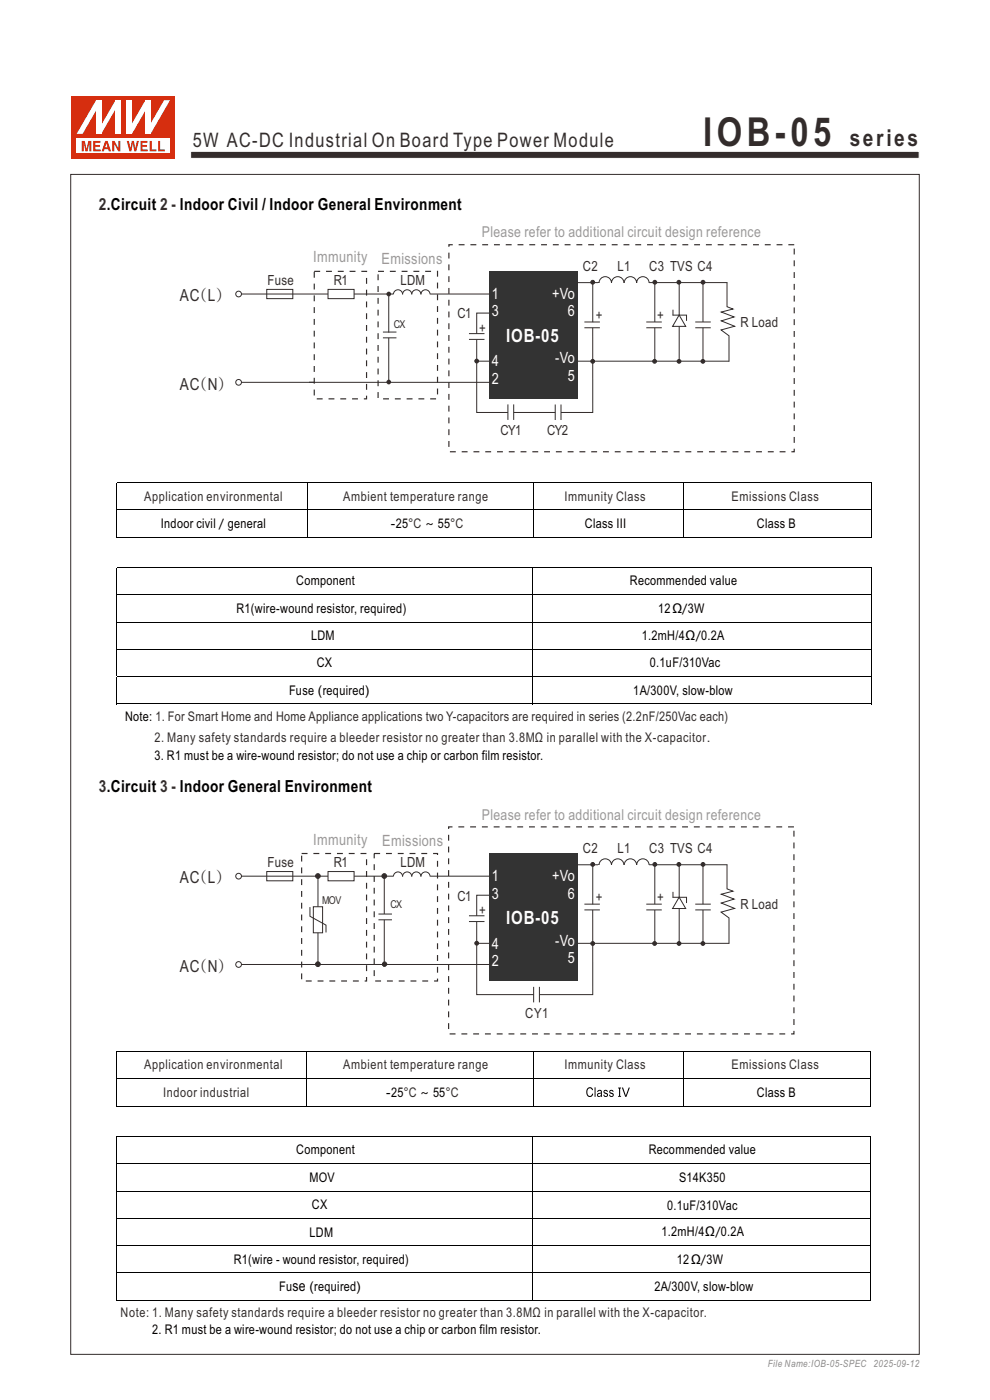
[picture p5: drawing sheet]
<svg xmlns="http://www.w3.org/2000/svg" width="210mm" height="297mm" viewBox="0 0 210 297" stroke-linecap="round" stroke-linejoin="round" font-family="sans-serif">
<path d="M40.4 32.1h154.6v1.5h-154.6z" fill-rule="evenodd" fill="#332c2b" stroke="#fefefe" stroke-width=".21"/>
<path d="M15.2 20.4h22v13.2h-22z" fill-rule="evenodd" fill="#d62e0f"/>
<path d="M16.3 29.4h19.8v3.1h-19.8z" fill-rule="evenodd" fill="#fefefe"/>
<g fill="#d62e0f">
<path d="M26.9 29.9h.4l.4 1.6 .3-1.6h.4l.3 1.6 .3-1.6h.5l-.6 2.2h-.4l-.3-1.7-.3 1.7h-.4z" fill-rule="evenodd"/>
<path d="M29.8 29.9h1.5v.4h-1.1v.5h1v.3h-1v.6h1.1v.4h-1.5z" fill-rule="evenodd"/>
<path d="M31.7 29.9h.5v1.8h1v.4h-1.5z" fill-rule="evenodd"/>
<path d="M33.5 29.9h.5v1.8h1v.4h-1.5z" fill-rule="evenodd"/>
<path d="M17.3 29.9h.7l.4 1.7 .3-1.7h.7v2.2h-.4v-1.8l-.4 1.8h-.5l-.4-1.8v1.8h-.4z" fill-rule="evenodd"/>
<path d="M19.8 29.9h1.5v.4h-1.1v.5h1v.3h-1v.6h1.2v.4h-1.6z" fill-rule="evenodd"/>
<path d="M22.6 30.4l.2 .9h-.5zM22.3 29.9l-.7 2.2h.4l.2-.4h.7l.2 .4h.5l-.8-2.2z" fill-rule="evenodd"/>
<path d="M23.8 29.9h.5l.8 1.5v-1.5h.4v2.2h-.4l-.9-1.6v1.6h-.4z" fill-rule="evenodd"/>
</g>
<g fill="#fff">
<path d="M24.5 21.3h1.1v7.1h-1.1z" fill-rule="evenodd"/>
<path d="M24.5 21.3h1.1l-4.1 7.1h-1.1z" fill-rule="evenodd"/>
<path d="M20.4 21.3h1.1v7.1h-1.1z" fill-rule="evenodd"/>
<path d="M20.4 21.3h1.1v.3l-4 6.8h-1.2z" fill-rule="evenodd"/>
<path d="M30.8 21.3h1.1v7.1h-1.1z" fill-rule="evenodd"/>
<path d="M34.8 21.3h1.3l-4.2 7.1h-1v-.3z" fill-rule="evenodd"/>
<path d="M26.9 21.3h1.1v7.1h-1.1z" fill-rule="evenodd"/>
<path d="M30.8 21.3h1.1v.2l-3.9 6.9h-1.1v-.3z" fill-rule="evenodd"/>
</g>
<g fill="#000">
<path d="M184.7 102.3h.2v.2h-.2zM184.7 113.9h.2v.2h-.2zM184.7 120.3h.2v.2h-.2zM184.7 149.3h.2v.1h-.2zM24.7 223h.1v.2h-.1zM184.7 223h.1v.2h-.1zM184.7 234.6h.1v.2h-.1zM24.7 241h.1v.2h-.1zM184.7 241h.1v.2h-.1zM184.7 275.8h.1v.1h-.1z"/>
<path d="M124.7 230.8l.3-.2a.66 .66 0 0 1 .8 .6l-.2 .1a.53 .53 0 0 0-.7-.4 .53 .53 0 0 0-.3 .8 .54 .54 0 0 0 .2 .7 .54 .54 0 0 0 .8-.3v-.1h.2a.76 .76 0 0 1-.9 .7 .76 .76 0 0 1-.5-1zM126.1 230.7h.2v2h-.2zM126.8 231.3a.49 .49 0 0 1 .6-.1 .49 .49 0 0 1 .3 .6v.9h-.2v-.2a.48 .48 0 0 1-.7 .1 .48 .48 0 0 1-.1-.6 .48 .48 0 0 1 .6-.2 .27 .27 0 0 0-.1-.4 .27 .27 0 0 0-.3 .3l-.2-.1zM126.9 232.1a.32 .32 0 0 0 .4 .4 .32 .32 0 0 0 .1-.5zM128.1 231.3a.47 .47 0 0 1 .5-.1 .47 .47 0 0 1 .3 .4h-.2a.25 .25 0 0 0-.3-.3 .25 .25 0 0 0-.1 .4 .51 .51 0 0 1 .7 .5 .51 .51 0 0 1-.7 .5l-.3-.4 .2-.1a.27 .27 0 0 0 .1 .4 .27 .27 0 0 0 .4-.1 .27 .27 0 0 0-.1-.4 .48 .48 0 0 1-.5-.2 .48 .48 0 0 1 0-.6zM129.4 231.3a.47 .47 0 0 1 .4-.1 .47 .47 0 0 1 .3 .4h-.2a.25 .25 0 0 0-.2-.3 .25 .25 0 0 0-.2 .4 .51 .51 0 0 1 .7 .5 .51 .51 0 0 1-.7 .5l-.3-.4 .2-.1a.27 .27 0 0 0 .1 .4 .27 .27 0 0 0 .4-.1 .27 .27 0 0 0-.1-.4 .48 .48 0 0 1-.5-.2 .48 .48 0 0 1 .1-.6zM131.1 230.7h.6v.2h-.2v1.6h.2v.2h-.6v-.2h.2v-1.6h-.2zM131.9 230.7h.3l.6 1.8 .6-1.8h.2l-.7 2h-.3z"/>
</g>
<g fill="none" stroke="#000" stroke-width=".21">
<path d="M24.7 114h40.4M24.7 102.4h160.2M24.7 108.2h160.2M24.8 102.5v5.6M24.8 108.3v5.8M65.2 102.5v5.6M65.2 108.3v5.8M65.2 114h47.9M113.2 102.5v5.6M113.2 108.3v5.8M113.3 114h31.6M145 102.5v5.6"/>
<path d="M145 108.3v5.8M145.1 114h39.6M184.8 102.5v5.6M184.8 108.3v5.8M24.7 120.4h160.2M24.7 126.2h160.2M24.7 132h160.2M24.7 137.8h160.2M24.8 120.5v5.6M24.8 126.2v5.7M24.8 132v5.7M24.8 137.8v5.7"/>
<path d="M113 120.5v5.6M113 126.2v5.7M113 132v5.7M113 137.8v5.7M184.8 120.5v5.6M184.8 126.2v5.7M184.8 132v5.7M184.8 137.8v5.7M24.7 149.3h160M24.7 143.5h160.2M24.8 143.6v5.8M113 143.6v5.8"/>
<path d="M184.8 143.6v5.8M24.7 223.1h160.1M24.7 228.9h160.1M24.7 234.7h40.3M24.7 223.2v5.6M24.7 229v5.8M65.1 223.2v5.6M65.1 229v5.8M65.2 234.7h47.9M113.1 223.2v5.6M113.1 229v5.8M113.2 234.7h31.6"/>
<path d="M144.9 223.2v5.6M144.9 229v5.8M145 234.7h39.7M184.7 223.2v5.6M184.7 229v5.8M24.7 241.1h160.1M24.7 246.9h160.1M24.7 252.7h160.1M24.7 258.5h160.1M24.7 241.2v5.6M24.7 247v5.6M24.7 252.7v5.7"/>
<path d="M24.7 258.5v5.7M113 241.2v5.6M113 247v5.6M113 252.7v5.7M113 258.5v5.7M184.7 241.2v5.6M184.7 247v5.6M184.7 252.7v5.7M184.7 258.5v5.7M24.7 264.3h160.1M24.7 270h160.1M24.7 275.8h160"/>
<path d="M24.7 264.3v5.7M24.7 270.1v5.8M113 264.3v5.7M113 270.1v5.8M184.7 264.3v5.7M184.7 270.1v5.8"/>
</g>
<path d="M82.5 62.3v8.2M82.5 71.7v9.3M107.7 85.8v3.3M109 85.8v3.3" fill="none" stroke="#332c2b" stroke-width=".21"/>
<circle cx="82.5" cy="62.4" r=".5" fill="#332c2b"/>
<path d="M81.2 70.4h2.9M81.2 71.7h2.9" fill="none" stroke="#332c2b" stroke-width=".21"/>
<circle cx="82.5" cy="81" r=".5" fill="#332c2b"/>
<path d="M117.8 85.8v3.3M119 85.8v3.3" fill="none" stroke="#332c2b" stroke-width=".21"/>
<path d="M103.7 57.6h18.8v27h-18.8z" fill-rule="evenodd" fill="#333"/>
<path d="M66.7 57.6h11.1v27h-11.1z" fill="none" stroke="#332c2b" stroke-width=".25" stroke-dasharray="1.2 1.2" stroke-linecap="butt"/>
<g fill="none" stroke="#332c2b" stroke-width=".21">
<path d="M122.5 60h3.2v8.4M125.8 60h1.3M51.2 62.4h32.2M56.6 61.4h5.5v2h-5.5zM99.5 70.8h3.3M99.5 72h3.3M101 76.6h2.8M101.1 72.1v15.4h6.6M103.8 66.4h-2.7v4.4M125.7 69.5v18h-6.7M51.2 81.1h52.7M109 87.5h8.8"/>
<circle cx="50.6" cy="62.4" r=".61"/>
<circle cx="128.4" cy="60" r="1.32"/>
<circle cx="131" cy="60" r="1.32"/>
<circle cx="133.7" cy="60" r="1.32"/>
<circle cx="136.4" cy="60" r="1.32"/>
<circle cx="50.6" cy="81.1" r=".61"/>
</g>
<circle cx="101.1" cy="76.6" r=".4" fill="#332c2b" stroke="#332c2b" stroke-width=".21"/>
<path d="M126.9 60h11.4v1.6h-11.4z" fill-rule="evenodd" fill="#fff"/>
<g fill="none" stroke="#332c2b" stroke-width=".21">
<path d="M137.7 60h16.6M138.9 60v8.3M144.1 59.9v7M149.1 59.9v8.4M154.2 59.9v5.2l1.3 .5-2.5 .6 2.7 1-2.7 .9 2.8 1.1-2.8 .8 1.6 1.2v5.5M122.5 76.6h32.2M124 68.3h3.3M124 69.5h3.3M137.1 68.3h3.3M137.1 69.5h3.3M138.9 69.5v7.1M142.7 66.9h2.9v1.2"/>
<path d="M144.1 66.8l1.4 2.4h-2.8zM144.1 69.2v7.4M147.5 68.3h3.3M147.5 69.5h3.3M149.1 69.5v7.1"/>
</g>
<path d="M80.2 57.6h12.6v27h-12.6z" fill="none" stroke="#332c2b" stroke-width=".25" stroke-dasharray="1.2 1.2" stroke-linecap="butt"/>
<path d="M69.6 61.4h5.5v2h-5.5z" fill-rule="evenodd" fill="#fff" stroke="#332c2b" stroke-width=".21"/>
<path d="M83.5 62.4a.97 .97 0 0 1 .9-.9 .97 .97 0 0 1 1 .9 .97 .97 0 0 1 1-.9 .97 .97 0 0 1 .9 .9 .97 .97 0 0 1 1-.9 .97 .97 0 0 1 1 .9 .97 .97 0 0 1 1-.9 .97 .97 0 0 1 .9 .9M91.3 62.4h12.6M142.8 65.7v1.2M67.4 185.8v18.7M80.3 193.9h2.8M80.3 195.1h2.8M81.5 185.8v8.1M81.5 195.1v9.4" fill="none" stroke="#332c2b" stroke-width=".21"/>
<g fill="#332c2b" stroke="#332c2b" stroke-width=".21">
<circle cx="125.7" cy="59.9" r=".4"/>
<circle cx="138.9" cy="59.9" r=".4"/>
<circle cx="144" cy="59.9" r=".4"/>
<circle cx="149.1" cy="59.9" r=".4"/>
<circle cx="125.7" cy="76.7" r=".4"/>
<circle cx="138.9" cy="76.7" r=".4"/>
<circle cx="144" cy="76.7" r=".4"/>
<circle cx="149.1" cy="76.7" r=".4"/>
<circle cx="67.4" cy="185.8" r=".5"/>
<circle cx="81.5" cy="185.8" r=".5"/>
</g>
<path d="M95.2 51.9h73.3v43.9h-73.3z" fill="none" stroke="#332c2b" stroke-width=".25" stroke-dasharray="1.2 1.2" stroke-linecap="butt"/>
<path d="M66.5 192.4h1.9v5.5h-1.9z" fill-rule="evenodd" fill="#fff" stroke="#332c2b" stroke-width=".21"/>
<path d="M65.7 192.4v2l3.5 1.9v1.5" fill="none" stroke="#332c2b" stroke-width=".21"/>
<circle cx="81.5" cy="204.6" r=".44" fill="#332c2b"/>
<g fill="#332c2b" stroke="#332c2b" stroke-width=".21">
<circle cx="67.4" cy="204.5" r=".5"/>
<circle cx="81.6" cy="204.5" r=".45"/>
</g>
<path d="M103.7 181.1h18.8v27h-18.8z" fill-rule="evenodd" fill="#333"/>
<path d="M64 181.1h13.8v27h-13.8zM79.4 181.1h13.4v27h-13.4z" fill="none" stroke="#332c2b" stroke-width=".25" stroke-dasharray="1.2 1.2" stroke-linecap="butt"/>
<g fill="none" stroke="#332c2b" stroke-width=".21">
<path d="M51.2 185.9h32.2M56.6 184.9h5.5v2h-5.5zM99.5 194.3h3.3M99.5 195.5h3.3M101.1 195.6v15.4h12.1M103.8 189.9h-2.7v4.4M122.5 183.5h3.2v8.4M125.7 193v18h-11.3M51.2 204.6h52.7M101 200.1h2.8"/>
<circle cx="50.6" cy="185.9" r=".61"/>
<circle cx="50.6" cy="204.6" r=".61"/>
</g>
<circle cx="101.1" cy="200.1" r=".4" fill="#332c2b" stroke="#332c2b" stroke-width=".21"/>
<path d="M69.6 184.9h5.5v2h-5.5z" fill-rule="evenodd" fill="#fff" stroke="#332c2b" stroke-width=".21"/>
<g fill="none" stroke="#332c2b" stroke-width=".21">
<path d="M83.5 185.9a.97 .97 0 0 1 .9-.9 .97 .97 0 0 1 1 .9 .97 .97 0 0 1 1-.9 .97 .97 0 0 1 .9 .9 .97 .97 0 0 1 1-.9 .97 .97 0 0 1 1 .9 .97 .97 0 0 1 1-.9 .97 .97 0 0 1 .9 .9M91.3 185.9h12.6M125.8 183.5h1.3"/>
<circle cx="128.4" cy="183.5" r="1.32"/>
<circle cx="131" cy="183.5" r="1.32"/>
<circle cx="133.7" cy="183.5" r="1.32"/>
<circle cx="136.4" cy="183.5" r="1.32"/>
</g>
<path d="M95.2 175.4h73.2v43.9h-73.2z" fill="none" stroke="#332c2b" stroke-width=".25" stroke-dasharray="1.2 1.2" stroke-linecap="butt"/>
<path d="M126.9 183.5h11.4v1.6h-11.4z" fill-rule="evenodd" fill="#fff"/>
<g fill="none" stroke="#332c2b" stroke-width=".21">
<path d="M124 191.8h3.3M124 193h3.3M137.1 191.8h3.3M137.1 193h3.3M137.7 183.5h16.6M138.9 183.5v8.3M138.9 193v7.1M142.7 190.4h2.9v1.2M142.8 189.2v1.2M144.1 190.3l1.4 2.4h-2.8zM144.1 183.4v7M144.1 192.7v7.4"/>
<path d="M147.5 191.8h3.3M147.5 193h3.3M149.1 183.4v8.4M149.1 193v7.1M154.2 183.4v5.2l1.3 .5-2.5 .6 2.7 1-2.7 .9 2.8 1.1-2.8 .8 1.6 1.2v5.5M113.2 209.4v3.2M114.4 209.4v3.2M122.5 200.1h32.2"/>
</g>
<g fill="#332c2b" stroke="#332c2b" stroke-width=".21">
<circle cx="125.7" cy="183.4" r=".4"/>
<circle cx="138.9" cy="183.4" r=".4"/>
<circle cx="144" cy="183.4" r=".4"/>
<circle cx="149.1" cy="183.4" r=".4"/>
<circle cx="125.7" cy="200.2" r=".4"/>
<circle cx="138.9" cy="200.2" r=".4"/>
<circle cx="144" cy="200.2" r=".4"/>
<circle cx="149.1" cy="200.2" r=".4"/>
</g>
<path d="M15 37h180v250.3h-180z" fill="none" stroke="#332c2b" stroke-width=".21"/>
<text font-size="8.5" fill="#332c2b" x="149.2" y="31">IOB-05</text>
<text font-size="4.9" fill="#332c2b" x="180.2" y="31">series</text>
<text font-size="4.2" fill="#332c2b" x="40.9" y="31.1">5W AC-DC Industrial On Board Type Power Module</text>
<g font-size="3.9" fill="#fefefe">
<text x="107.4" y="72.5">IOB-05</text>
<text x="107.4" y="196">IOB-05</text>
</g>
<g font-size="3.5" fill="#332c2b">
<text x="20.9" y="44.5">2.Circuit 2 - Indoor Civil / Indoor General Environment</text>
<text x="38.2" y="63.8">AC(L)</text>
<text x="38.2" y="82.7">AC(N)</text>
<text x="20.9" y="168">3.Circuit 3 - Indoor General Environment</text>
<text x="38.2" y="187.3">AC(L)</text>
<text x="38.2" y="206.2">AC(N)</text>
</g>
<g font-size="3.3" fill="#999">
<text x="66.5" y="55.7">Immunity</text>
<text x="80.9" y="56">Emissions</text>
<text x="66.5" y="179.2">Immunity</text>
<text x="81.1" y="179.5">Emissions</text>
</g>
<g font-size="3.3" fill="#fff">
<text x="104.4" y="63.4">1</text>
<text x="117.1" y="63.4">+Vo</text>
<text x="104.4" y="67.1">3</text>
<text x="120.5" y="67.1">6</text>
<text x="104.4" y="77.7">4</text>
<text x="117.8" y="77.1">-Vo</text>
<text x="104.4" y="81.5">2</text>
<text x="120.5" y="80.8">5</text>
<text x="104.4" y="186.9">1</text>
<text x="104.4" y="190.6">3</text>
<text x="117.1" y="186.9">+Vo</text>
<text x="120.5" y="190.6">6</text>
<text x="104.4" y="201.2">4</text>
<text x="117.8" y="200.6">-Vo</text>
<text x="104.4" y="205">2</text>
<text x="120.5" y="204.3">5</text>
</g>
<g font-size="3.2" fill="#999">
<text x="102.2" y="50.4">Please refer to additional circuit design reference</text>
<text x="102.2" y="173.9">Please refer to additional circuit design reference</text>
</g>
<g font-size="3" fill="#332c2b">
<text x="123.6" y="57.4">C2</text>
<text x="131" y="57.4">L1</text>
<text x="137.7" y="57.4">C3 TVS C4</text>
<text x="56.7" y="60.4">Fuse</text>
<text x="70.8" y="60.4">R1</text>
<text x="84.9" y="60.4">LDM</text>
<text x="97" y="67.5">C1</text>
<text x="101.7" y="70.6">+</text>
<text x="126.4" y="67.8">+</text>
<text x="139.4" y="67.8">+</text>
<text x="157.1" y="69.4">R Load</text>
<text x="106.2" y="92.3">CY1</text>
<text x="116.1" y="92.3">CY2</text>
<text x="56.7" y="183.9">Fuse</text>
<text x="70.8" y="183.9">R1</text>
<text x="84.9" y="183.9">LDM</text>
<text x="123.6" y="180.9">C2</text>
<text x="131" y="180.9">L1</text>
<text x="137.7" y="180.9">C3 TVS C4</text>
<text x="97" y="191">C1</text>
<text x="126.4" y="191.3">+</text>
<text x="139.4" y="191.3">+</text>
<text x="101.7" y="194.1">+</text>
<text x="157.1" y="192.9">R Load</text>
<text x="111.4" y="215.9">CY1</text>
</g>
<g font-size="2.8" fill="#332c2b">
<text x="30.6" y="106.2">Application environmental</text>
<text x="72.8" y="106.2">Ambient temperature range</text>
<text x="119.7" y="106.2">Immunity Class</text>
<text x="155.2" y="106.2">Emissions Class</text>
<text x="32.8" y="157.3">2. Many safety standards require a bleeder resistor no greater than 3.8MΩ in parallel with the X-capacitor.</text>
<text x="30.6" y="226.9">Application environmental</text>
<text x="72.8" y="226.9">Ambient temperature range</text>
<text x="119.7" y="226.9">Immunity Class</text>
<text x="155.2" y="226.9">Emissions Class</text>
<text x="34.6" y="232.7">Indoor industrial</text>
<text x="25.6" y="279.4">Note: 1. Many safety standards require a bleeder resistor no greater than 3.8MΩ in parallel with the X-capacitor.</text>
</g>
<g font-size="2.8">
<text x="34.1" y="112">Indoor civil / general</text>
<text x="82.9" y="112">-25°C ~ 55°C</text>
<text x="124.1" y="112">Class III</text>
<text x="160.6" y="112">Class B</text>
<text x="62.8" y="124.2">Component</text>
<text x="133.6" y="124.2">Recommended value</text>
<text x="50.2" y="130">R1(wire-wound resistor, required)</text>
<text x="139.6" y="130">12Ω/3W</text>
<text x="66" y="135.8">LDM</text>
<text x="136.1" y="135.8">1.2mH/4Ω/0.2A</text>
<text x="67.2" y="141.5">CX</text>
<text x="137.9" y="141.4">0.1uF/310Vac</text>
<text x="61.3" y="147.4">Fuse (required)</text>
<text x="134.3" y="147.4">1A/300V, slow-blow</text>
<text x="26.5" y="152.9">Note: 1. For Smart Home and Home Appliance applications two Y-capacitors are required in series (2.2nF/250Vac each)</text>
<text x="32.8" y="161.3">3. R1 must be a wire-wound resistor; do not use a chip or carbon film resistor.</text>
<text x="81.9" y="232.7">-25°C ~ 55°C</text>
<text x="160.6" y="232.7">Class B</text>
<text x="62.8" y="244.9">Component</text>
<text x="137.6" y="244.9">Recommended value</text>
<text x="65.7" y="250.7">MOV</text>
<text x="144" y="250.8">S14K350</text>
<text x="66.2" y="256.5">CX</text>
<text x="141.5" y="256.7">0.1uF/310Vac</text>
<text x="65.7" y="262.4">LDM</text>
<text x="140.3" y="262.3">1.2mH/4Ω/0.2A</text>
<text x="49.6" y="268.1">R1(wire - wound resistor, required)</text>
<text x="143.5" y="268.1">12Ω/3W</text>
<text x="59.2" y="273.9">Fuse (required)</text>
<text x="138.8" y="273.8">2A/300V, slow-blow</text>
<text x="32.3" y="282.9">2. R1 must be a wire-wound resistor; do not use a chip or carbon film resistor.</text>
</g>
<g font-size="2.3" fill="#332c2b">
<text x="83.5" y="69.7">CX</text>
<text x="68.3" y="191.9">MOV</text>
<text x="82.8" y="192.7">CX</text>
</g>
<text font-size="2.1" fill="#8b8b8c" x="162.9" y="290">File Name:IOB-05-SPEC 2025-09-12</text>
</svg>
